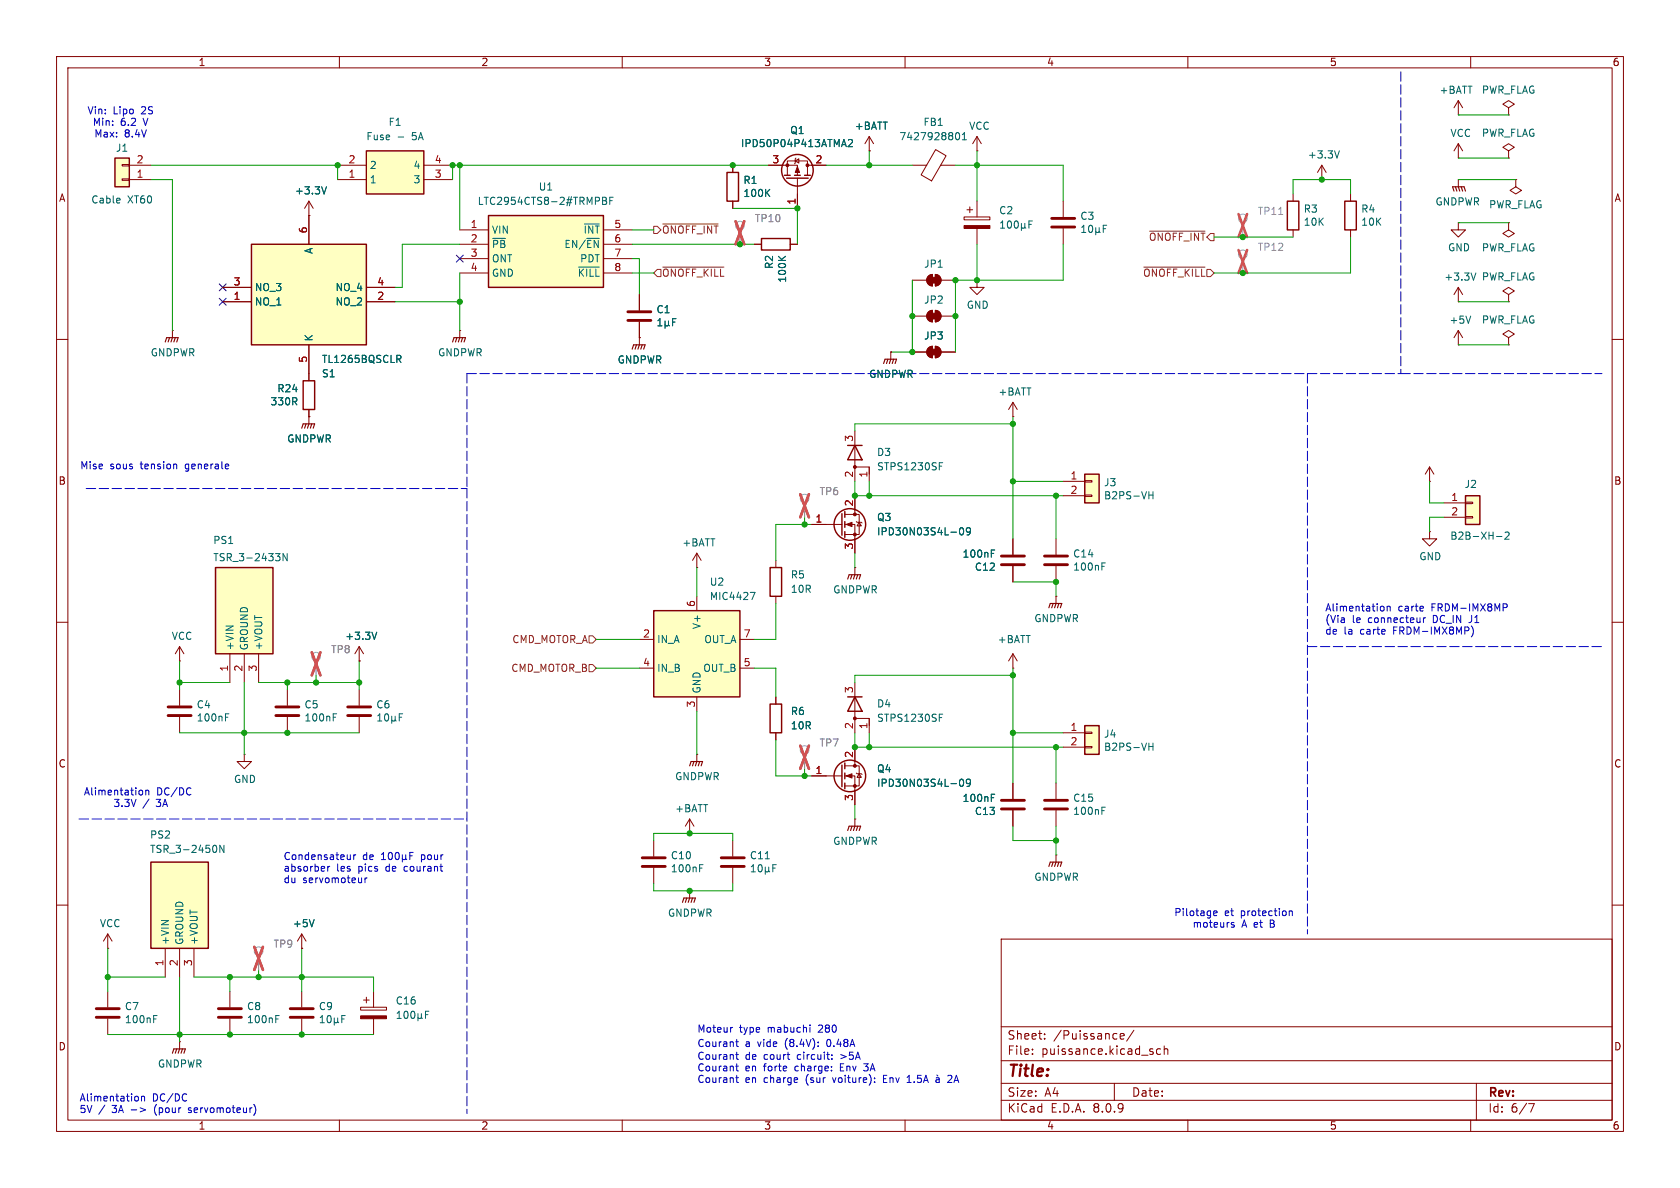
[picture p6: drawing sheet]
<svg xmlns="http://www.w3.org/2000/svg" width="297mm" height="210mm" viewBox="0 0 297 210" stroke-linecap="round" stroke-linejoin="round" font-family="sans-serif">
<g fill="none" stroke="#840000" stroke-width=".18">
<path d="M10 10h277v190h-277zM12 12h273v186h-273zM60 10v2M110 10v2M160 10v2M210 10v2M260 10v2M10 60h2M285 60h2M10 110h2M151.1 100.3h.1M151.1 100.3v1.3"/>
<path d="M285 110h2M123.2 133.4h.1M123.2 133.4v1.2M10 160h2M177 166h108v32h-108zM285 160h2M60 198v2M110 198v2M160 198v2M177 194.5h108M177 191.5h108M177 187.5h108"/>
<path d="M177 181.5h108M182.5 186.3v.1M182.5 185.5v.1M184.7 183.6v.1M184.7 182.8v.1M197 191.5v3M198 183.2l.7-.1v-.3l-.5-.1-.2 .2 .1 .7h.6M200.5 182.1l-1.3 2M205.2 185.5l-.5-.1-.2 .3v.4l.1 .2h.6M205.8 185.5l.2-.1 .4 .1 .1 .9M205.8 184.9v1.5M210 198v2"/>
<path d="M260 198v2M261 191.5v6.5M270.2 195.1h1l-.6 1.5"/>
</g>
<path d="M149.9 102.4l.2-.8h2l-.2 .8M150.6 101.6l-.2 .8M151.1 101.6l-.2 .8M151.6 101.6l-.2 .8M121.9 135.4l.3-.8h2l-.2 .8M122.7 134.6l-.3 .8M123.2 134.6l-.3 .8M123.7 134.6l-.3 .8" fill="none" stroke="#840000" stroke-width=".2"/>
<path d="M115.6 108h15.2v15.2h-15.2z" fill="#ffffc2"/>
<g fill="none" stroke="#840000" stroke-width=".25">
<path d="M128.5 30.5h2.1v5.1h-2.1zM138.7 31h1M139.1 31.5h3.8M140.5 31h1M142.2 31h1.1M134.6 42.2h5.1v2h-5.1zM149.9 78.7h2.5M151.1 78.7l1.3 2.6h-2.5zM115.6 108h15.2v15.2h-15.2zM136.1 124.5h2.1v5h-2.1z"/>
<circle cx="141" cy="30.1" r="2.79"/>
</g>
<g fill="none" stroke="#840000" stroke-width=".18">
<path d="M129.5 29.2v1.3M129.5 35.6v1.2M135.9 29.2h5.1v1.8M139.2 31v-2.6h3.5v2.6M140.6 28.4l.6-.3v.7zM140.7 27.9l-.1 .2v.7l-.1 .2M141 31.5v5.3M142.7 29.2h3.3M153.7 26.7h.1M153.7 24.1v2.6M153.7 24.1l-.8 1.3M153.7 24.1l.7 1.3"/>
<path d="M133.3 43.2h1.3M139.7 43.2h1.3M161.3 55.9h2.5M161.3 49.5h2.5M164.1 55.2l.7-.3v2a1.02 1.02 0 0 1-.9-.6 1.02 1.02 0 0 1 .2-1.1zM164.1 48.8l.7-.3v2a1.02 1.02 0 0 1-.9-.6 1.02 1.02 0 0 1 .2-1.1zM165.4 54.9a1.02 1.02 0 0 1 1 1 1.02 1.02 0 0 1-1 1zM165.4 48.5a1.02 1.02 0 0 1 1 1 1.02 1.02 0 0 1-1 1zM166.4 55.9h2.5M166.4 49.5h2.5M151.1 76.2v6.4h2.6v1.2M157.5 62.2h.1"/>
<path d="M157.5 62.2v1.3M161.3 62.2h2.5M164.1 61.5l.7-.3v2a1.02 1.02 0 0 1-.9-.6 1.02 1.02 0 0 1 .2-1.1zM165.4 61.2a1.02 1.02 0 0 1 1 1 1.02 1.02 0 0 1-1 1zM166.4 62.2h2.5M123.2 97.8v2.5M123.2 97.8l-.8 1.3M123.2 97.8l.8 1.3M151.1 82.6v2.5M153.7 82.6v2.5M113 113h2.6M113 118.1h2.6"/>
<path d="M123.2 100.3h.1M123.2 105.4v2.6M130.8 113h2.5M130.8 118.1h2.5M123.2 123.2v2.5M137.2 123.2v1.3M137.2 129.5v1.3M121.9 147.3h.1M121.9 144.8l-.7 1.3M121.9 144.8v2.5M121.9 144.8l.8 1.3M129.5 148.6v2.8"/>
<path d="M129.5 153.4v2.8"/>
</g>
<g fill="none" stroke="#006464" stroke-width=".18">
<path d="M135.5 34l.6 .7M136.1 33.5l-.7 .7M149.2 24.7l.4 1.2M150 24.8l.5-.1 .2 .3-.8 .9h.8M137.6 45.3l.7 .7M138.9 45.3l-.7 .6M166.1 82.4h.4M166.1 81.8h.6M132.6 104.7h.9l-.6 1.3M132.8 154.1h.7M132.8 153.2l.4-.3v1.2M134.2 152.9h.1a.68 .68 0 0 1 .5 .6 .68 .68 0 0 1-.5 .6 .84 .84 0 0 1-.1-1.2z"/>
<path d="M135.3 153.9l.2 .2h.2l.2-.2M135.3 153.3v1.2M135.3 151.8h.7M135.9 153.9l.2 .2M135.9 153.3v.6M136.6 153.5h.4M137.2 152.9h-.6v1.2"/>
</g>
<path d="M127.5 153.2h4.1M127.5 151.6h4.1" fill="none" stroke="#840000" stroke-width=".51"/>
<path d="M156.2 64.3l.3-.8h2l-.3 .8M157 63.5l-.3 .8M157.5 63.5l-.3 .8M158 63.5l-.3 .8" fill="none" stroke="#840000" stroke-width=".2"/>
<g fill="#840000" stroke="#840000" stroke-width=".18">
<path d="M164.6 61.7h1v1h-1z"/>
<path d="M164.1 61.5l.7-.3v2a1.02 1.02 0 0 1-.9-.6 1.02 1.02 0 0 1 .2-1.1z"/>
<path d="M165.4 61.2a1.02 1.02 0 0 1 1 1 1.02 1.02 0 0 1-1 1z"/>
<path d="M164.6 55.4h1v1h-1z"/>
<path d="M164.1 55.2l.7-.3v2a1.02 1.02 0 0 1-.9-.6 1.02 1.02 0 0 1 .2-1.1z"/>
<path d="M165.4 54.9a1.02 1.02 0 0 1 1 1 1.02 1.02 0 0 1-1 1z"/>
<path d="M164.6 49h1v1h-1z"/>
<path d="M164.1 48.8l.7-.3v2a1.02 1.02 0 0 1-.9-.6 1.02 1.02 0 0 1 .2-1.1z"/>
<path d="M165.4 48.5a1.02 1.02 0 0 1 1 1 1.02 1.02 0 0 1-1 1z"/>
<path d="M141 29.5l.4 1h-.8z"/>
<circle cx="151.1" cy="82.5" r=".25"/>
<circle cx="139.2" cy="29.2" r=".25"/>
<circle cx="142.7" cy="29.2" r=".25"/>
</g>
<g fill="none" stroke="#a1a1a1" stroke-width=".18">
<path d="M130.8 40.6v2.6M142.2 88.9v2.5"/>
<circle cx="130.8" cy="39.9" r=".76"/>
<circle cx="142.2" cy="88.1" r=".76"/>
</g>
<path d="M130 39.1l1.6 4.1M131.6 39.1l-1.6 4.1M141.5 87.4l1.5 4M143 87.4l-1.5 4" fill="none" stroke="#e65255" stroke-width=".46"/>
<path d="M86.4 38.1h20.3v12.7h-20.3z" fill="#ffffc2"/>
<g fill="none" stroke="#840000" stroke-width=".25">
<path d="M86.4 38.1h20.3v12.7h-20.3zM148.8 90.8v3.8M149.4 90.4v1M149.4 92.2v1M149.4 94v1M148.8 135.3v3.8M149.4 134.9v1M149.4 136.7v1M149.4 138.4v1"/>
<circle cx="150.2" cy="92.7" r="2.79"/>
<circle cx="150.2" cy="137.2" r="2.79"/>
</g>
<g fill="none" stroke="#840000" stroke-width=".18">
<path d="M161.3 29.2h2.5M165.4 26.4l1.9 1.1-2.6 4.5-1.9-1.1zM166.3 29.2h2.6M170.4 38.4h4.6v.5h-4.6zM170.9 37.1h1.1M171.4 36.6v1M172.7 26.7h.1M172.7 24.1v2.6M172.7 35.6v2.8M172.7 24.1l-.7 1.3M172.7 24.1l.8 1.3M188 35.6v2.8"/>
<path d="M81.3 40.6h5.1M81.3 43.2h5.1M81.3 45.7h5.1M81.3 48.3h5.1M106.7 40.6h5.1M106.7 43.2h5.1M106.7 45.7h5.1M106.7 48.3h5.1M113 59.7h.1M113 52.1v2.8M113 56.9v4.1M172.7 49.5v1.3h1.3l-1.3 1.3-1.3-1.3h1.3"/>
<path d="M172.7 49.5h.1M172.7 40.4v2.8M188 40.4v2.8M179.1 73.7h.1M179.1 71.1v2.6M179.1 71.1l-.8 1.3M179.1 71.1l.7 1.3M143.5 92.7h5.3M149.4 92.7h1.7v5.1M149.4 90.9h2.5v3.6h-2.5M151.1 87.6v3.3M151.4 92.2l.1 .1h.8l.1 .2"/>
<path d="M151.9 92.3l.4 .7h-.8zM179.1 95.3v2.7M179.1 118.1h.1M179.1 100.1v2.8M179.1 115.6v2.5M179.1 115.6l-.8 1.2M179.1 115.6l.7 1.2M143.5 137.2h5.3M149.4 137.2h1.7v5M149.4 135.4h2.5v3.5h-2.5M151.1 132.1v3.3M151.4 136.7l.1 .1h.8l.1 .1"/>
<path d="M151.9 136.8l.4 .6h-.8zM179.1 138.4v2.8M179.1 143.3v2.8"/>
</g>
<g fill="none" stroke="#006464" stroke-width=".18">
<path d="M103.3 39.6h2.6M106.5 34.9l.6 .1 .1 .2-.2 .3M106.5 35.5h.5M107 35.5l.3 .2-.1 .3-.7 .1M107.8 35.5h.4M108.4 34.9h-.6v1.2M169 23.7l.2-.3a.68 .68 0 0 1 .5 .7 .68 .68 0 0 1-.5 .6l-.2-.2M170.1 24.7h.8M170.1 23.8l.4-.4v1.3M176.9 39.4l.3-.3v1.2M178.2 39.2l.2-.1a.68 .68 0 0 1 .4 .6 .68 .68 0 0 1-.4 .6l-.2-.1-.1-.4zM179.4 39.2l.2-.1a.68 .68 0 0 1 .4 .6 .68 .68 0 0 1-.4 .6l-.2-.1-.1-.4z"/>
<path d="M180.6 39.5v1.3M181.2 39.5v.6M181.9 39.7h.4M182.5 39.1h-.6v1.2M192.6 39.9l.1-.1a.68 .68 0 0 1 .5 .7 .68 .68 0 0 1-.5 .6l-.1-.1-.2-.4zM195.6 39.8h-.6v1.3M87.1 42.1h2.3M102.3 47.2h3.6M116.3 57.6h.7M116.3 56.7l.4-.4v1.3M117.6 57.4l.2 .2h.2l.2-.2M117.6 56.8v1.2"/>
<path d="M118.2 57.4l.2 .2M118.2 56.8v.6M118.9 56.9h.4M119.5 56.3h-.6v1.3M176.9 40.3h.7M180.6 40.1l.2 .2h.2l.2-.2M181.2 40.1l.2 .2M191.2 41.1h.8M191.2 40.2l.4-.4v1.3M193.7 40.9l.2 .2h.2l.2-.2M193.7 40.2v1.3M194.3 40.9l.2 .2"/>
<path d="M194.3 40.2v.7M195 40.4h.5M169.7 93.4l.2-.1a.68 .68 0 0 1 .5 .6 .68 .68 0 0 1-.5 .7l-.2-.2-.1-.3zM171.6 93.8l-.3 .3h-.2l-.3-.3 .2-.5h.3l.2 .1a.84 .84 0 0 1-.3 1.2h-.2M175.3 97.8h.4M175.3 97.2h.6M169.7 137.9l.2-.2a.68 .68 0 0 1 .5 .7 .68 .68 0 0 1-.5 .6l-.2-.1-.1-.4zM171.6 138.3l-.3 .2h-.2l-.3-.2 .2-.5 .3-.1 .2 .2a.84 .84 0 0 1-.3 1.1h-.2M175.3 141h.4M175.3 140.4h.6"/>
</g>
<path d="M111.8 61.7l.2-.7h2l-.2 .7M112.5 61l-.2 .7M113 61l-.2 .7M113.5 61l-.2 .7" fill="none" stroke="#840000" stroke-width=".2"/>
<path d="M185.9 38.6h4.1M111 56.6h4.1M111 55.1h4.1M185.9 40.1h4.1M177 98.3h4.1M177 99.8h4.1M177 141.5h4.1M177 143h4.1" fill="none" stroke="#840000" stroke-width=".51"/>
<g fill="#840000" stroke="#840000" stroke-width=".18">
<path d="M149.6 137.2l1-.4v.7z"/>
<path d="M149.6 92.7l1-.4v.8z"/>
<path d="M170.4 39.9h4.6v.5h-4.6z"/>
<circle cx="151.1" cy="138.9" r=".25"/>
<circle cx="151.1" cy="135.4" r=".25"/>
<circle cx="151.1" cy="94.5" r=".25"/>
<circle cx="151.1" cy="90.9" r=".25"/>
</g>
<path d="M44.4 43.2h20.4v17.8h-20.4z" fill="#ffffc2"/>
<path d="M44.4 43.2h20.4v17.8h-20.4z" fill="none" stroke="#840000" stroke-width=".25"/>
<g fill="none" stroke="#840000" stroke-width=".18">
<path d="M54.6 38.1v5.1M39.4 53.3h5M39.4 50.8h5M64.8 53.3h5M64.8 50.8h5M54.6 61v5M63.5 116.8h.1M63.5 114.3v2.5M63.5 114.3l-.8 1.3M63.5 114.3l.8 1.3M31.7 121.9v2.8M31.7 126.7v2.8"/>
<path d="M43.2 133.4v1.2h1.2l-1.2 1.3-1.3-1.3h1.3M43.2 133.4h.1M50.8 121.9v2.8M50.8 126.7v2.8M63.5 121.9v2.8M63.5 126.7v2.8"/>
</g>
<g fill="none" stroke="#006464" stroke-width=".18">
<path d="M70.2 62.8h.4l.3 .3-.1 .3-.6 .1M70.5 63.5l.4 .6M66.6 111.8l-.4 1.2M39.9 126.2h.6M39.9 126.8h.4M58.9 126.2h.6M58.9 126.8h.4M66.8 127.5h.7M66.8 126.5l.3-.3v1.3M68.2 126.2h.1a.68 .68 0 0 1 .4 .6 .68 .68 0 0 1-.4 .7 .84 .84 0 0 1-.1-1.3zM69.3 127.3l.1 .2h.3l.2-.2M69.3 126.6v1.3"/>
<path d="M69.9 127.3l.1 .2M69.9 126.6v.7M70.6 126.8h.4M71.2 126.2h-.6v1.3"/>
</g>
<path d="M29.7 126.5h4.1M29.7 125h4.1M48.8 126.5h4M48.8 125h4M61.5 126.5h4M61.5 125h4" fill="none" stroke="#840000" stroke-width=".51"/>
<g fill="none" stroke="#a1a1a1" stroke-width=".18">
<path d="M55.9 116.8v2.6"/>
<circle cx="55.9" cy="116.1" r=".76"/>
</g>
<path d="M55.1 115.3l1.5 4.1M56.6 115.3l-1.5 4.1" fill="none" stroke="#e65255" stroke-width=".46"/>
<path d="M38.1 100.3h10.2v15.3h-10.2z" fill="#ffffc2"/>
<path d="M53.6 67.3h2v5.1h-2zM38.1 100.3h10.2v15.3h-10.2z" fill="none" stroke="#840000" stroke-width=".25"/>
<path d="M81.3 58.4h.1M81.3 58.4v1.3M54.6 73.7h.1M54.6 66v1.3M54.6 72.4v2.5M31.7 116.8h.1M31.7 114.3l-.7 1.3M31.7 114.3v2.5M31.7 114.3l.8 1.3M40.6 115.6v5.1M43.2 115.6v5.1M45.7 115.6v5.1" fill="none" stroke="#840000" stroke-width=".18"/>
<path d="M48.7 97.9h.8l-.4 .4M49.4 98.4l.1 .2-.1 .5M50.8 97.9v1.2l-.8-1.2v1.2" fill="none" stroke="#006464" stroke-width=".18"/>
<path d="M80.8 59.7l-.3 .8M81.3 59.7l-.3 .8M81.8 59.7l-.3 .8M53.3 75.7l.3-.8h2l-.2 .8M54.1 74.9l-.3 .8M54.6 74.9l-.2 .8M55.1 74.9l-.2 .8M80 60.5l.3-.8h2l-.3 .8" fill="none" stroke="#840000" stroke-width=".2"/>
<path d="M20.3 27.9h2.6v5.1h-2.6z" fill="#ffffc2"/>
<path d="M21.6 29.1h1.3v.2h-1.3zM21.6 31.6h1.3v.3h-1.3zM22.9 31.8h3.8M22.9 29.2h3.8M30.5 58.4h.1M30.5 58.4v1.3" fill="none" stroke="#840000" stroke-width=".18"/>
<path d="M20.3 27.9h2.6v5.1h-2.6z" fill="none" stroke="#840000" stroke-width=".25"/>
<path d="M21.2 35.1v.2l-.6 .2" fill="none" stroke="#006464" stroke-width=".18"/>
<path d="M30 59.7l-.3 .8M30.5 59.7l-.3 .8M31 59.7l-.3 .8M29.2 60.5l.3-.8h2l-.3 .8" fill="none" stroke="#840000" stroke-width=".2"/>
<path d="M64.8 26.7h10.1v7.6h-10.1z" fill="#ffffc2"/>
<path d="M64.8 26.7h10.1v7.6h-10.1zM136.1 100.3h2.1v5.1h-2.1z" fill="none" stroke="#840000" stroke-width=".25"/>
<g fill="none" stroke="#840000" stroke-width=".18">
<path d="M54.6 38.1h.1M54.6 35.6l-.8 1.2M54.6 35.6v2.5M54.6 35.6l.8 1.2M59.7 31.8h5.1M59.7 29.2h5.1M74.9 31.8h5.1M74.9 29.2h5.1M137.2 99.1v1.2M137.2 105.4v1.3M19 167.6h.1M19 165.1v2.5"/>
<path d="M19 175.3v2.8M19 165.1l-.7 1.3M19 165.1l.8 1.3M19 180.1v2.8M31.7 184.2h.1M31.7 184.2v1.2"/>
</g>
<path d="M57.7 33l-.4 1.3M70.4 24.2h1M27.2 179.5h.6M27.2 180.1h.4" fill="none" stroke="#006464" stroke-width=".18"/>
<path d="M17 179.8h4.1M17 178.3h4.1" fill="none" stroke="#840000" stroke-width=".51"/>
<path d="M30.5 186.2l.2-.8h2.1l-.3 .8M31.2 185.4l-.2 .8M31.7 185.4l-.2 .8M32.3 185.4l-.3 .8" fill="none" stroke="#840000" stroke-width=".2"/>
<path d="M26.7 152.4h10.1v15.2h-10.1z" fill="#ffffc2"/>
<path d="M227.6 35.6h2v5h-2zM149.9 123.2h2.5M151.1 123.2l1.3 2.5h-2.5zM26.7 152.4h10.1v15.2h-10.1z" fill="none" stroke="#840000" stroke-width=".25"/>
<g fill="none" stroke="#840000" stroke-width=".18">
<path d="M266.7 19.1l-1-.7 1-.6 1 .6-1 .7v1.2M228.6 34.3v1.3M257.8 31.8h.1M257.8 31.8v1.2M266.7 26.7l1-.7-1-.6-1 .6 1 .7v1.2M266.7 27.9h.1M266.7 20.3h.1M266.7 39.4v1.2l-1 .7 1 .6 1-.6-1-.7M266.7 39.4h.1M268 31.8v1.2l1 .7-1 .6-1-.6 1-.7M268 31.8h.1M228.6 40.6v1.3"/>
<path d="M252.7 94v1.3h1.3l-1.3 1.2-1.2-1.2h1.2M252.7 94h.1M151.1 120.7v6.3h2.6v1.3M151.1 127v2.5M153.7 127v2.5M186.7 138.4v2.8M115.6 148.6v2.8M115.6 153.4v2.8M121.9 157.5h.1M121.9 157.5v1.3M151.1 144.8h.1M151.1 144.8v1.3"/>
<path d="M186.7 151.1h.1M186.7 143.3v2.8M186.7 151.1v1.3M29.2 167.6v5.1M31.7 167.6v5.1M34.3 167.6v5.1M40.6 175.3v2.8M53.3 167.6h.1M53.3 165.1l-.7 1.3M53.3 165.1v2.5M53.3 175.3v2.8M53.3 165.1l.8 1.3"/>
<path d="M63.8 178.1h4.5v.5h-4.5zM64.3 176.8h1M64.8 176.3v1M66 175.3v2.8M40.6 180.1v2.8M53.3 180.1v2.8M66 180.1v2.8"/>
</g>
<g fill="none" stroke="#006464" stroke-width=".18">
<path d="M166.1 126.9h.4M166.1 126.2h.6M38.2 149.5l.1 .4-.1 .7M39.6 149.4v1.3l-.7-1.3v1.3M123.7 153.5h.4M123.7 152.9h.6M194.8 143.3h.4M194.8 142.7h.6M48.8 179.5h.6M55.5 162.6l-.4 1.2M56.6 179.9l.4-.4v1.3M57.9 179.6l.2-.1a.68 .68 0 0 1 .5 .7 .68 .68 0 0 1-.5 .6l-.2-.1-.1-.4z"/>
<path d="M59.1 179.9v1.3M59.7 179.9v.7M61 179.5h-.6v1.3M70.2 179.1l.4-.3v1.2M71.6 178.8h.1a.68 .68 0 0 1 .5 .6 .68 .68 0 0 1-.5 .6 .84 .84 0 0 1-.1-1.2zM72.8 178.8h.1a.68 .68 0 0 1 .5 .6 .68 .68 0 0 1-.5 .6 .84 .84 0 0 1-.1-1.2zM73.9 179.8l.2 .2h.2l.2-.2M73.9 179.2v1.3M74.5 179.8l.2 .2M74.5 179.2v.6M75.2 179.4h.4M75.8 178.8h-.6v1.2"/>
<path d="M48.8 180.1h.4M56.6 180.8h.7M59.1 180.6l.2 .2h.2l.2-.2M59.7 180.6l.2 .2M60.4 180.1h.4M70.2 180h.7"/>
</g>
<path d="M113.5 153.2h4.1M113.5 151.6h4.1M184.7 143h4M184.7 141.5h4M38.6 179.8h4.1M38.6 178.3h4.1M51.3 179.8h4.1M51.3 178.3h4.1" fill="none" stroke="#840000" stroke-width=".51"/>
<g fill="#840000" stroke="#840000" stroke-width=".18">
<path d="M63.8 179.6h4.5v.5h-4.5z"/>
<circle cx="151.1" cy="127" r=".25"/>
</g>
<g fill="none" stroke="#a1a1a1" stroke-width=".18">
<path d="M219.7 39.4v2.5M219.7 45.7v2.6M142.2 133.4v2.5M45.7 168.9v2.6"/>
<circle cx="219.7" cy="38.6" r=".76"/>
<circle cx="219.7" cy="45" r=".76"/>
<circle cx="142.2" cy="132.6" r=".76"/>
<circle cx="45.7" cy="168.1" r=".76"/>
</g>
<path d="M218.9 37.8l1.6 4.1M220.5 37.8l-1.6 4.1M218.9 44.2l1.6 4.1M220.5 44.2l-1.6 4.1M141.5 131.8l1.5 4.1M143 131.8l-1.5 4.1M45 167.4l1.5 4.1M46.5 167.4l-1.5 4.1" fill="none" stroke="#e65255" stroke-width=".46"/>
<g fill="none" stroke="#840000" stroke-width=".2">
<path d="M257 33.8l-.2-.8h2l.3 .8M257.3 33l.3 .8M257.8 33l.3 .8M258.3 33l.3 .8M120.6 159.5l.3-.7h2l-.2 .7M121.4 158.8l-.2 .7M121.9 158.8l-.2 .7M122.4 158.8l-.2 .7M149.9 146.8l.2-.7h2l-.2 .7M150.6 146.1l-.2 .7M151.1 146.1l-.2 .7M151.6 146.1l-.2 .7"/>
<path d="M185.4 153.2l.3-.8h2l-.2 .8M186.2 152.4l-.3 .8M186.7 152.4l-.3 .8M187.2 152.4l-.3 .8"/>
</g>
<path d="M226.1 37.9h.7" fill="none" stroke="#989898" stroke-width=".18"/>
<path d="M191.8 83.8h2.5v5.1h-2.5z" fill="#ffffc2"/>
<path d="M233.7 31.8h.1M233.7 29.2l-.8 1.3M233.7 29.2v2.6M233.7 29.2l.7 1.3M257.8 39.4v1.2h1.3l-1.3 1.3-1.3-1.3h1.3M257.8 39.4h.1M188 85.1h3.8M188 87.6h3.8M191.8 87.5h1.2v.3h-1.2zM191.8 85h1.2v.2h-1.2z" fill="none" stroke="#840000" stroke-width=".18"/>
<path d="M191.8 83.8h2.5v5.1h-2.5z" fill="none" stroke="#840000" stroke-width=".25"/>
<path d="M236.8 26.7l-.4 1.2M203.1 87.5h.7M203.8 86.9v1.3" fill="none" stroke="#006464" stroke-width=".18"/>
<path d="M259.1 87.6h2.5v5.1h-2.5z" fill="#ffffc2"/>
<g fill="none" stroke="#840000" stroke-width=".18">
<path d="M257.8 17.8l.8 1.3M257.8 17.8v2.5M257.8 17.8l-.8 1.3M257.8 20.3h.1M257.8 27.9h.1M257.8 25.4v2.5M257.8 25.4l-.8 1.3M257.8 25.4l.8 1.3M257.8 58.4v2.6M257.8 58.4l-.8 1.3M257.8 58.4l.8 1.3M257.8 61h.1"/>
<path d="M186.7 95.3v2.7M252.7 85.1h.1M252.7 82.6l-.7 1.2M252.7 82.6v2.5M252.7 82.6l.8 1.2M255.3 88.9h3.8M255.3 91.4h3.8M259.1 91.3h1.2v.3h-1.2zM259.1 88.8h1.2v.2h-1.2zM186.7 105.4h.1M186.7 100.1v2.8M186.7 105.4v1.3"/>
</g>
<path d="M259.1 87.6h2.5v5.1h-2.5z" fill="none" stroke="#840000" stroke-width=".25"/>
<path d="M260 55.9l-.4 1.2M194.8 99.5h.6M264.6 94.8h.9M266.1 94.2l.5-.1 .2 .3-.8 .9h.8M194.8 100.1h.4" fill="none" stroke="#006464" stroke-width=".18"/>
<path d="M185.4 107.4l.3-.7h2l-.2 .7M186.2 106.7l-.3 .7M186.7 106.7l-.3 .7M187.2 106.7l-.3 .7" fill="none" stroke="#840000" stroke-width=".2"/>
<path d="M184.7 99.8h4M184.7 98.3h4" fill="none" stroke="#840000" stroke-width=".51"/>
<path d="M191.8 128.3h2.5v5.1h-2.5z" fill="#ffffc2"/>
<g fill="none" stroke="#840000" stroke-width=".18">
<path d="M54.6 38.1h.1M54.6 38.1v5.1M129.5 29.2v1.3M129.5 35.6v1.2M135.9 29.2h2.5M141 34.3v2.5M143.5 29.2h2.5M153.7 26.7h.1M238.8 34.3v1.3M39.4 53.3h5M39.4 50.8h5M64.8 53.3h5"/>
<path d="M64.8 50.8h5M113 59.7h.1M113 52.1v2.8M113 56.9v2.8M133.3 43.2h1.3M139.7 43.2h1.3M238.8 40.6v1.3M257.8 53.3h.1M257.8 50.8l-.8 1.3M257.8 50.8v2.5M257.8 50.8l.8 1.3M266.7 52.1l1-.7-1-.6-1 .6 1 .7v1.2"/>
<path d="M266.7 53.3h.1M266.7 59.7l1-.6-1-.7-1 .7 1 .6v1.3M54.6 73.7h.1M54.6 61v6.3M54.6 72.4v1.3M157.5 62.2h.1M161.3 62.2h2.5M166.4 62.2h2.5M266.7 61h.1M143.5 92.7h2.5M151.1 87.6v2.6M151.1 95.3v2.5"/>
<path d="M179.1 95.3v2.7M63.5 116.8h.1M179.1 100.1v2.8M137.2 123.2v1.3M137.2 129.5v1.3M143.5 137.2h2.5M151.1 132.1v2.5M151.1 139.7v2.5M179.1 138.4v2.8M188 129.5h3.8M188 132.1h3.8M191.8 132h1.2v.2h-1.2z"/>
<path d="M191.8 129.4h1.2v.3h-1.2zM179.1 143.3v2.8M53.3 167.6h.1"/>
</g>
<path d="M237.7 35.6h2.1v5h-2.1zM191.8 128.3h2.5v5.1h-2.5z" fill="none" stroke="#840000" stroke-width=".25"/>
<g fill="none" stroke="#006464" stroke-width=".18">
<path d="M57.7 33l-.4 1.3M135.5 34l.6 .7M136.1 33.5l-.7 .7M149.2 24.7l.4 1.2M150 24.8l.5-.1 .2 .3-.8 .9h.8M116.3 57.6h.7M116.3 56.7l.4-.4v1.3M117.6 57.4l.2 .2h.2l.2-.2M117.6 56.8v1.2M118.2 57.4l.2 .2M118.2 56.8v.6M118.9 56.9h.4"/>
<path d="M119.5 56.3h-.6v1.3M137.6 45.3l.7 .7M138.9 45.3l-.7 .6M260.9 48.3l-.4 1.2M70.2 62.8h.4l.3 .3-.1 .3-.6 .1M70.5 63.5l.4 .6M169.7 93.4l.2-.1a.68 .68 0 0 1 .5 .6 .68 .68 0 0 1-.5 .7l-.2-.2-.1-.3zM171.6 93.8l-.3 .3h-.2l-.3-.3 .2-.5h.3l.2 .1a.84 .84 0 0 1-.3 1.2h-.2M175.3 97.8h.4M175.3 97.2h.6M66.6 111.8l-.4 1.2M169.7 137.9l.2-.2a.68 .68 0 0 1 .5 .7 .68 .68 0 0 1-.5 .6l-.2-.1-.1-.4z"/>
<path d="M171.6 138.3l-.3 .2h-.2l-.3-.2 .2-.5 .3-.1 .2 .2a.84 .84 0 0 1-.3 1.1h-.2M203.1 132h.7M203.8 131.4v1.2M175.3 141h.4M175.3 140.4h.6M55.5 162.6l-.4 1.2"/>
</g>
<path d="M117.2 39.6h9.8M115.6 40h.6l.6 .6-.6 .7h-.6zM116.2 47.6h.6v1.3h-.6l-.6-.6zM117.2 47.2h10.8M202.2 47.2h10.8M203.2 40.9h9.8M104.1 112.4h.7l.6 .6-.6 .7h-.7zM104.1 117.5h.7l.6 .6-.6 .6h-.7z" fill="none" stroke="#725600" stroke-width=".18"/>
<g fill="none" stroke="#0000c2" stroke-width=".18">
<path d="M31.1 82l.1 .2v.7M244.3 107.2h.3l.1 .2-.1 .5-.3 .1M245.2 107.3l.2-.1h.3l.1 .8M245.2 107.2v.8M251.6 107.2v.3l-.6 .1M251.6 109.2v.9M252 109.2l-.4 .3M260.3 110.9a1.47 1.47 0 0 1-.2 1.7M265.7 106.7h.5l.3 .3-.2 .3-.6 .1M24.8 139.7h.3l.1 .2v.5l-.4 .1M25.8 139.8l.2-.1h.3v.8M25.8 139.7v.8"/>
<path d="M57.9 153.2v.8M58.3 153.2l-.4 .2M61.9 151.1v.9M61.9 151.8l-.2 .2M62.5 151.1v.9M62.9 151.1l-.4 .3M64.5 155.2v.8M64.7 155.3l-.2 .1M67.4 152h.8M67.4 151l.4-.3v1.3M68.8 150.7h.1a.68 .68 0 0 1 .5 .6 .68 .68 0 0 1-.5 .7 .84 .84 0 0 1-.1-1.3zM70 150.7h.2a.68 .68 0 0 1 .4 .6 .68 .68 0 0 1-.4 .7 .84 .84 0 0 1-.2-1.3z"/>
<path d="M71.1 151.8l.2 .2h.2l.2-.2M71.1 151.1v1.3M71.7 151.8l.2 .2M71.7 151.1v.7M72.5 151.3h.4M73.1 150.7h-.6v1.3M214.6 161.4l.6-.1-.1-.2-.4-.1-.1 .2v.6h.5M217.7 163.3l.5 .4-.2 .2h-.3M218.2 163.1h-.3l-.2 .1M227.9 161.1l.2-.1 .3 .1 .1 .8M227.9 161v.9M23.2 196.2h1"/>
<path d="M24 193.8h.4l.1 .2-.1 .5-.4 .1M24.8 195.8l.9 .4-.9 .4M25 193.9l.2-.1h.3l.1 .8M25 193.8v.8M33.3 196.6l.1 .1M33.5 195.8l-.2 .2 .2 .3M44.9 195.2a1.46 1.46 0 0 1 0 2M129.5 181.6l-.2 .1M130.1 184.2h.4M130.1 186.4h.4M130.1 188.5h.4M130.1 190.5h.4"/>
<path d="M130.2 183.7v1.1l.3 .2M130.2 186v1.1l.3 .2M130.2 188v1.1l.3 .2M130.2 190.1v1.1l.3 .2M143.2 181.2v.1M143.2 181.6v.9M147.1 187.1v.2M147.1 186.5v.1M152.7 188h.8M152.7 189.2l.2 .1M154.6 191.2v.2M154.6 190.6v.1"/>
<path d="M156.2 190.7h.4M156.8 190.1h-.6v1.3h.6M160.4 191.4h.7M160.4 190.4l.3-.3v1.3M165.4 191.2l.2 .2 .4-.1M165.5 190.6h.5v.8M165.6 190l.2 .2M166 190.8l-.4 .1-.2 .2M167.6 190.2l.4-.1 .3 .2M168.3 190.4l-.8 1h.8"/>
</g>
<path d="M247.6 12.7v53.3M82.5 66v20.4M82.5 66h165.1M231.1 66v99.1M247.6 66h35.6M15.2 86.4h67.3M82.5 86.4v110.5M231.1 114.3h52.1M14 144.8h68.5" fill="none" stroke="#0000c2" stroke-width=".18" stroke-dasharray="1.7 .6"/>
<g fill="none" stroke="#009600" stroke-width=".18">
<path d="M26.7 29.2h33v2.6M26.7 31.8h3.8v26.6M81.3 29.2v11.4M129.5 36.8h11.5v6.4M135.9 29.2h-55.9v2.6M146 29.2h15.3M153.7 26.7v2.5M168.9 29.2h19.1v6.4M172.7 26.7v8.9M228.6 34.3v-2.5h10.2v2.5M257.8 20.3h8.9M257.8 27.9h8.9"/>
<path d="M257.8 39.4h8.9M257.8 31.8h10.2M69.8 53.3h11.5M81.3 43.2h-10.2v7.6h-1.3M81.3 48.3v10.1M111.8 48.3h3.8M111.8 43.2h21.5M111.8 45.7h1.2v6.4M111.8 40.6h3.8M161.3 49.5v12.7h-3.8M172.7 43.2v6.3M188 43.2v6.3h-19.1v12.7"/>
<path d="M214.6 41.9h14M238.8 41.9v6.4h-24.2M257.8 53.3h8.9M179.1 74.9h-28v1.3M179.1 73.7v21.6M257.8 61h8.9M142.2 91.4v1.3M143.5 92.7h-6.3v6.4M151.1 85.1v2.5h36.9M151.1 97.8v2.5M153.7 85.1v2.5M179.1 85.1h8.9"/>
<path d="M186.7 87.6v7.7M252.7 85.1v3.8h2.6M255.3 91.4h-2.6v2.6M31.7 116.8v5.1M55.9 119.4v1.3M63.5 116.8v5.1M105.4 113h7.6M105.4 118.1h7.6M123.2 100.3v5.1M133.3 118.1h3.9v5.1M137.2 106.7v6.3h-3.9M179.1 119.4h-28v1.3"/>
<path d="M179.1 118.1v20.3M179.1 102.9h7.6v2.5M31.7 129.5h31.8M31.7 120.7h8.9M43.2 120.7v12.7M45.7 120.7h17.8M50.8 120.7v1.2M123.2 125.7v7.7M137.2 130.8v6.4h6.3M142.2 135.9v1.3M151.1 129.5v2.6h36.9M153.7 129.5v2.6"/>
<path d="M179.1 129.5h8.9M186.7 132.1v6.3M115.6 148.6v-1.3h13.9v1.3M115.6 156.2v1.3h13.9v-1.3M151.1 142.2v2.6M179.1 146.1v2.5h7.6M186.7 146.1v5M19 172.7h10.2M19 167.6v7.7M31.7 172.7v11.5M34.3 172.7h31.7v2.6M40.6 172.7v2.6"/>
<path d="M45.7 171.5v1.2M53.3 167.6v7.7M19 182.9h47"/>
</g>
<path d="M38.8 50.2l1.2 1.2M38.8 52.7l1.2 1.2M40 50.2l-1.2 1.2M40 52.7l-1.2 1.2M80.7 45.1l1.2 1.2M81.9 45.1l-1.2 1.2" fill="none" stroke="#000084" stroke-width=".18"/>
<path d="M130.8 40.6v2.6M142.2 88.9v2.5M55.9 116.8v2.6M142.2 133.4v2.5M45.7 168.9v2.6" fill="none" stroke="#a1a1a1" stroke-width=".18"/>
<path d="M130 39.1l1.6 4.1M131.6 39.1l-1.6 4.1M141.5 87.4l1.5 4M143 87.4l-1.5 4M55.1 115.3l1.5 4.1M56.6 115.3l-1.5 4.1M141.5 131.8l1.5 4.1M143 131.8l-1.5 4.1M45 167.4l1.5 4.1M46.5 167.4l-1.5 4.1" fill="none" stroke="#e65255" stroke-width=".46"/>
<g fill="#009600" stroke="#009600" stroke-width=".18">
<circle cx="233.7" cy="31.8" r=".46"/>
<circle cx="186.7" cy="87.6" r=".46"/>
<circle cx="179.1" cy="85.1" r=".46"/>
<circle cx="186.7" cy="148.6" r=".46"/>
<circle cx="153.7" cy="87.6" r=".46"/>
<circle cx="179.1" cy="74.9" r=".46"/>
<circle cx="219.7" cy="48.3" r=".46"/>
<circle cx="219.7" cy="41.9" r=".46"/>
<circle cx="172.7" cy="29.2" r=".46"/>
<circle cx="172.7" cy="49.5" r=".46"/>
<circle cx="179.1" cy="129.5" r=".46"/>
<circle cx="186.7" cy="132.1" r=".46"/>
<circle cx="142.2" cy="92.7" r=".46"/>
<circle cx="179.1" cy="119.4" r=".46"/>
<circle cx="151.1" cy="132.1" r=".46"/>
<circle cx="153.7" cy="132.1" r=".46"/>
<circle cx="186.7" cy="102.9" r=".46"/>
<circle cx="80" cy="29.2" r=".46"/>
<circle cx="81.3" cy="29.2" r=".46"/>
<circle cx="151.1" cy="87.6" r=".46"/>
<circle cx="153.7" cy="29.2" r=".46"/>
<circle cx="141" cy="36.8" r=".46"/>
<circle cx="168.9" cy="49.5" r=".46"/>
<circle cx="129.5" cy="29.2" r=".46"/>
<circle cx="130.8" cy="43.2" r=".46"/>
<circle cx="168.9" cy="55.9" r=".46"/>
<circle cx="161.3" cy="55.9" r=".46"/>
<circle cx="161.3" cy="62.2" r=".46"/>
<circle cx="121.9" cy="157.5" r=".46"/>
<circle cx="142.2" cy="137.2" r=".46"/>
<circle cx="121.9" cy="147.3" r=".46"/>
<circle cx="53.3" cy="182.9" r=".46"/>
<circle cx="40.6" cy="182.9" r=".46"/>
<circle cx="19" cy="172.7" r=".46"/>
<circle cx="31.7" cy="182.9" r=".46"/>
<circle cx="40.6" cy="172.7" r=".46"/>
<circle cx="53.3" cy="172.7" r=".46"/>
<circle cx="45.7" cy="172.7" r=".46"/>
<circle cx="59.7" cy="29.2" r=".46"/>
<circle cx="81.3" cy="53.3" r=".46"/>
<circle cx="43.2" cy="129.5" r=".46"/>
<circle cx="50.8" cy="120.7" r=".46"/>
<circle cx="50.8" cy="129.5" r=".46"/>
<circle cx="31.7" cy="120.7" r=".46"/>
<circle cx="63.5" cy="120.7" r=".46"/>
<circle cx="55.9" cy="120.7" r=".46"/>
</g>
<text font-size="2.8" fill="#840000" x="178" y="190.9">Title:</text>
<g font-size="2.1" fill="#840000">
<text x="178" y="184">Sheet:</text>
<text x="186.2" y="184">/Puissance/</text>
<text x="178" y="186.7">File:</text>
<text x="184.1" y="186.7">puissance.kicad_sch</text>
<text x="178" y="196.9">KiCad</text>
<text x="178" y="194.1">Size:</text>
<text x="184.7" y="194.1">A4</text>
<text x="185.7" y="196.9">E.D.A.</text>
<text x="193.3" y="196.9">8.0.9</text>
<text x="200" y="194.1">Date:</text>
<text x="263" y="194.3">Rev:</text>
<text x="263" y="196.9">Id:</text>
<text x="267.1" y="196.9">6/7</text>
</g>
<g font-size="1.8" fill="#840000">
<text x="35" y="11.9">1</text>
<text x="85" y="11.9">2</text>
<text x="135" y="11.9">3</text>
<text x="185" y="11.9">4</text>
<text x="235" y="11.9">5</text>
<text x="285" y="11.9">6</text>
<text x="10.3" y="35.9">A</text>
<text x="285.3" y="35.9">A</text>
<text x="10.3" y="85.9">B</text>
<text x="285.3" y="85.9">B</text>
<text x="10.3" y="135.9">C</text>
<text x="285.3" y="135.9">C</text>
<text x="10.3" y="185.9">D</text>
<text x="285.3" y="185.9">D</text>
<text x="35" y="199.9">1</text>
<text x="85" y="199.9">2</text>
<text x="135" y="199.9">3</text>
<text x="185" y="199.9">4</text>
<text x="235" y="199.9">5</text>
<text x="285" y="199.9">6</text>
</g>
<g font-size="1.8" fill="#006464">
<text x="254.4" y="16.8">+BATT</text>
<text x="261.9" y="16.8">PWR_FLAG</text>
<text x="68.6" y="22.5">F1</text>
<text x="139.6" y="23.9">Q1</text>
<text x="151" y="23.1">+BATT</text>
<text x="163.2" y="22.5">FB1</text>
<text x="171.2" y="23.1">VCC</text>
<text x="20.4" y="27">J1</text>
<text x="64.7" y="25">Fuse</text>
<text x="72.9" y="25">5A</text>
<text x="130.9" y="26.2">IPD50P04P413ATMA2</text>
<text x="158.9" y="25">7427928801</text>
<text x="231.1" y="28.2">+3.3V</text>
<text x="256.3" y="24.4">VCC</text>
<text x="261.9" y="24.4">PWR_FLAG</text>
<text x="52" y="34.6">+3.3V</text>
<text x="65.3" y="32.6">1</text>
<text x="65.3" y="30.1">2</text>
<text x="73" y="32.6">3</text>
<text x="73" y="30.1">4</text>
<text x="95.1" y="33.9">U1</text>
<text x="131.3" y="32.7">R1</text>
<text x="131.3" y="35">100K</text>
<text x="16" y="36.2">Cable</text>
<text x="22.5" y="36.2">XT60</text>
<text x="84.4" y="36.4">LTC2954CTS8-2#TRMPBF</text>
<text x="86.9" y="41.5">VIN</text>
<text x="103.1" y="41.5">~{INT}</text>
<text x="176.5" y="38.1">C2</text>
<text x="190.9" y="39.1">C3</text>
<text x="230.4" y="37.8">R3</text>
<text x="230.4" y="40.1">10K</text>
<text x="240.5" y="37.8">R4</text>
<text x="240.5" y="40.1">10K</text>
<text x="253.7" y="36.5">GNDPWR</text>
<text x="263.2" y="37">PWR_FLAG</text>
<text x="55.5" y="45" transform="rotate(-90 55.5 45)">A</text>
<text x="86.9" y="44">~{PB}</text>
<text x="86.9" y="46.6">ONT</text>
<text x="99.7" y="44">EN/~{EN}</text>
<text x="102.5" y="46.6">PDT</text>
<text x="136.9" y="47.7" transform="rotate(-90 136.9 47.7)">R2</text>
<text x="163.3" y="47.5">JP1</text>
<text x="255.9" y="44.6">GND</text>
<text x="261.9" y="44.7">PWR_FLAG</text>
<text x="45" y="51.7">NO_3</text>
<text x="59.2" y="51.7">NO_4</text>
<text x="86.9" y="49.1">GND</text>
<text x="102" y="49.1">~{KILL}</text>
<text x="139.2" y="50.1" transform="rotate(-90 139.2 50.1)">100K</text>
<text x="163.3" y="53.9">JP2</text>
<text x="255.2" y="49.8">+3.3V</text>
<text x="261.9" y="49.8">PWR_FLAG</text>
<text x="45" y="54.2">NO_1</text>
<text x="59.2" y="54.2">NO_2</text>
<text x="116" y="55.6">C1</text>
<text x="170.8" y="54.8">GND</text>
<text x="256.2" y="57.4">+5V</text>
<text x="261.9" y="57.4">PWR_FLAG</text>
<text x="26.5" y="63.2">GNDPWR</text>
<text x="55.5" y="60.5" transform="rotate(-90 55.5 60.5)">K</text>
<text x="56.8" y="64.4">TL1265BQSCLR</text>
<text x="77.3" y="63.2">GNDPWR</text>
<text x="109.1" y="64.5">GNDPWR</text>
<text x="163.3" y="60.2">JP3</text>
<text x="47.7" y="71.9">330R</text>
<text x="48.9" y="69.5">R24</text>
<text x="56.8" y="66.9">S1</text>
<text x="153.5" y="67">GNDPWR</text>
<text x="176.4" y="70.1">+BATT</text>
<text x="50.7" y="78.4">GNDPWR</text>
<text x="154.9" y="80.8">D3</text>
<text x="154.9" y="83.4">STPS1230SF</text>
<text x="195.1" y="86.2">J3</text>
<text x="195.1" y="88.5">B2PS-VH</text>
<text x="258.8" y="86.5">J2</text>
<text x="154.9" y="92.3">Q3</text>
<text x="154.9" y="94.8">IPD30N03S4L-09</text>
<text x="256.3" y="95.6">B2B-XH-2</text>
<text x="37.6" y="99.4">TSR_3-2433N</text>
<text x="37.6" y="96.4">PS1</text>
<text x="120.5" y="96.8">+BATT</text>
<text x="170.1" y="98.8">100nF</text>
<text x="172.2" y="101.1">C12</text>
<text x="189.6" y="101.1">100nF</text>
<text x="189.6" y="98.8">C14</text>
<text x="250.8" y="99.2">GND</text>
<text x="125.4" y="103.7">U2</text>
<text x="125.4" y="106.3">MIC4427</text>
<text x="139.7" y="102.5">R5</text>
<text x="139.7" y="105">10R</text>
<text x="147.2" y="105.1">GNDPWR</text>
<text x="30.3" y="113.3">VCC</text>
<text x="60.9" y="113.3">+3.3V</text>
<text x="116.1" y="113.9">IN_A</text>
<text x="124.1" y="111.3" transform="rotate(-90 124.1 111.3)">V+</text>
<text x="124.4" y="113.9">OUT_A</text>
<text x="176.3" y="113.9">+BATT</text>
<text x="182.8" y="110.2">GNDPWR</text>
<text x="41.5" y="115.1" transform="rotate(-90 41.5 115.1)">+VIN</text>
<text x="44" y="115.1" transform="rotate(-90 44 115.1)">GROUND</text>
<text x="46.6" y="115.1" transform="rotate(-90 46.6 115.1)">+VOUT</text>
<text x="116.1" y="119">IN_B</text>
<text x="124.2" y="119">OUT_B</text>
<text x="34.7" y="125.4">C4</text>
<text x="53.7" y="125.4">C5</text>
<text x="66.4" y="125.4">C6</text>
<text x="124.1" y="122.7" transform="rotate(-90 124.1 122.7)">GND</text>
<text x="154.9" y="125.3">D4</text>
<text x="34.7" y="127.7">100nF</text>
<text x="53.7" y="127.7">100nF</text>
<text x="139.7" y="126.6">R6</text>
<text x="139.7" y="129.1">10R</text>
<text x="154.9" y="127.8">STPS1230SF</text>
<text x="195.1" y="130.6">J4</text>
<text x="154.9" y="136.8">Q4</text>
<text x="195.1" y="132.9">B2PS-VH</text>
<text x="41.3" y="138.6">GND</text>
<text x="119.3" y="138.1">GNDPWR</text>
<text x="119.3" y="143.8">+BATT</text>
<text x="154.9" y="139.3">IPD30N03S4L-09</text>
<text x="170.1" y="142">100nF</text>
<text x="189.6" y="141.9">C15</text>
<text x="26.4" y="148.4">PS2</text>
<text x="147.2" y="149.6">GNDPWR</text>
<text x="172.2" y="144.3">C13</text>
<text x="189.6" y="144.2">100nF</text>
<text x="26.4" y="151">TSR_3-2450N</text>
<text x="118.5" y="154.4">100nF</text>
<text x="118.5" y="152.1">C10</text>
<text x="132.5" y="152.1">C11</text>
<text x="182.8" y="155.9">GNDPWR</text>
<text x="17.6" y="164.1">VCC</text>
<text x="30.1" y="167.1" transform="rotate(-90 30.1 167.1)">+VIN</text>
<text x="32.6" y="167.1" transform="rotate(-90 32.6 167.1)">GROUND</text>
<text x="35.2" y="167.1" transform="rotate(-90 35.2 167.1)">+VOUT</text>
<text x="51.7" y="164.1">+5V</text>
<text x="118" y="162.3">GNDPWR</text>
<text x="22" y="178.8">C7</text>
<text x="43.6" y="178.8">C8</text>
<text x="56.3" y="178.8">C9</text>
<text x="69.9" y="177.8">C16</text>
<text x="22" y="181.1">100nF</text>
<text x="43.6" y="181.1">100nF</text>
<text x="27.8" y="188.9">GNDPWR</text>
</g>
<g font-size="1.8" fill="#0000c2">
<text x="15.4" y="20.4">Vin:</text>
<text x="16.3" y="22.5">Min:</text>
<text x="20" y="20.4">Lipo</text>
<text x="21.3" y="22.5">6.2</text>
<text x="25.1" y="20.4">2S</text>
<text x="25.5" y="22.5">V</text>
<text x="16.6" y="24.5">Max:</text>
<text x="22" y="24.5">8.4V</text>
<text x="14.1" y="83.2">Mise</text>
<text x="19.4" y="83.2">sous</text>
<text x="25" y="83.2">tension</text>
<text x="33" y="83.2">generale</text>
<text x="234.2" y="108.3">Alimentation</text>
<text x="234.2" y="110.3">(Via</text>
<text x="234.2" y="112.4">de</text>
<text x="237.6" y="112.4">la</text>
<text x="239" y="110.3">le</text>
<text x="240.6" y="112.4">carte</text>
<text x="242" y="110.3">connecteur</text>
<text x="246.6" y="112.4">FRDM-IMX8MP)</text>
<text x="247.2" y="108.3">carte</text>
<text x="253.2" y="108.3">FRDM-IMX8MP</text>
<text x="253.6" y="110.3">DC_IN</text>
<text x="260.2" y="110.3">J1</text>
<text x="14.7" y="140.8">Alimentation</text>
<text x="20" y="142.9">3.3V</text>
<text x="25.2" y="142.9">/</text>
<text x="27.7" y="140.8">DC/DC</text>
<text x="27.7" y="142.9">3A</text>
<text x="50" y="152.2">Condensateur</text>
<text x="50" y="154.3">absorber</text>
<text x="59.5" y="154.3">les</text>
<text x="63.4" y="154.3">pics</text>
<text x="64.1" y="152.2">de</text>
<text x="68.5" y="154.3">de</text>
<text x="71.9" y="154.3">courant</text>
<text x="74.7" y="152.2">pour</text>
<text x="50" y="156.3">du</text>
<text x="53.5" y="156.3">servomoteur</text>
<text x="207.5" y="162.2">Pilotage</text>
<text x="210.7" y="164.2">moteurs</text>
<text x="216.5" y="162.2">et</text>
<text x="219.5" y="162.2">protection</text>
<text x="219.5" y="164.2">A et</text>
<text x="224.8" y="164.2">B</text>
<text x="123.2" y="185.2">Courant</text>
<text x="123.2" y="182.6">Moteur</text>
<text x="130.7" y="182.6">type</text>
<text x="131.7" y="185.2">a</text>
<text x="134.1" y="185.2">vide</text>
<text x="135.8" y="182.6">mabuchi</text>
<text x="139" y="185.2">(8.4V):</text>
<text x="145" y="182.6">280</text>
<text x="146.6" y="185.2">0.48A</text>
<text x="123.2" y="187.4">Courant</text>
<text x="123.2" y="189.5">Courant</text>
<text x="123.2" y="191.5">Courant</text>
<text x="131.7" y="187.4">de</text>
<text x="131.7" y="189.5">en</text>
<text x="131.7" y="191.5">en</text>
<text x="135.1" y="187.4">court</text>
<text x="135.1" y="189.5">forte</text>
<text x="135.1" y="191.5">charge</text>
<text x="140.8" y="189.5">charge:</text>
<text x="141.2" y="187.4">circuit:</text>
<text x="142.7" y="191.5">(sur</text>
<text x="147.7" y="191.5">voiture):</text>
<text x="149" y="189.5">Env</text>
<text x="149" y="187.4">&gt;5A</text>
<text x="153.4" y="189.5">3A</text>
<text x="156.8" y="191.5">Env</text>
<text x="161.2" y="191.5">1.5A</text>
<text x="168.8" y="191.5">2A</text>
<text x="14" y="194.9">Alimentation</text>
<text x="14" y="197">5V</text>
<text x="17.4" y="197">/</text>
<text x="19.9" y="197">3A</text>
<text x="26.9" y="194.9">DC/DC</text>
<text x="27.7" y="197">(pour</text>
<text x="34" y="197">servomoteur)</text>
</g>
<g font-size="1.8" fill="#a90000">
<text x="24.1" y="29">2</text>
<text x="61.5" y="29">2</text>
<text x="76.8" y="29">4</text>
<text x="136.5" y="29">3</text>
<text x="144.1" y="29">2</text>
<text x="24.1" y="31.5">1</text>
<text x="61.5" y="31.5">1</text>
<text x="76.8" y="31.5">3</text>
<text x="54.4" y="41.3" transform="rotate(-90 54.4 41.3)">6</text>
<text x="83.1" y="40.4">1</text>
<text x="108.5" y="40.4">5</text>
<text x="140.7" y="36.3" transform="rotate(-90 140.7 36.3)">1</text>
<text x="83.1" y="42.9">2</text>
<text x="83.1" y="45.5">3</text>
<text x="108.5" y="42.9">6</text>
<text x="108.5" y="45.5">7</text>
<text x="41.2" y="53.1">1</text>
<text x="41.2" y="50.5">3</text>
<text x="66.6" y="53.1">2</text>
<text x="66.6" y="50.5">4</text>
<text x="83.1" y="48">4</text>
<text x="108.5" y="48">8</text>
<text x="54.4" y="64.2" transform="rotate(-90 54.4 64.2)">5</text>
<text x="150.9" y="78.2" transform="rotate(-90 150.9 78.2)">3</text>
<text x="150.9" y="89.6" transform="rotate(-90 150.9 89.6)">2</text>
<text x="150.9" y="84.5" transform="rotate(-90 150.9 84.5)">2</text>
<text x="153.4" y="84.5" transform="rotate(-90 153.4 84.5)">1</text>
<text x="189.2" y="84.8">1</text>
<text x="189.2" y="87.4">2</text>
<text x="256.5" y="88.6">1</text>
<text x="144.1" y="92.5">1</text>
<text x="256.5" y="91.2">2</text>
<text x="150.9" y="97.2" transform="rotate(-90 150.9 97.2)">3</text>
<text x="122.9" y="107.4" transform="rotate(-90 122.9 107.4)">6</text>
<text x="113.6" y="112.8">2</text>
<text x="131.4" y="112.8">7</text>
<text x="40.4" y="118.8" transform="rotate(-90 40.4 118.8)">1</text>
<text x="42.9" y="118.8" transform="rotate(-90 42.9 118.8)">2</text>
<text x="45.5" y="118.8" transform="rotate(-90 45.5 118.8)">3</text>
<text x="113.6" y="117.9">4</text>
<text x="131.4" y="117.9">5</text>
<text x="122.9" y="125.2" transform="rotate(-90 122.9 125.2)">3</text>
<text x="150.9" y="122.6" transform="rotate(-90 150.9 122.6)">3</text>
<text x="150.9" y="129" transform="rotate(-90 150.9 129)">2</text>
<text x="153.4" y="129" transform="rotate(-90 153.4 129)">1</text>
<text x="189.2" y="129.3">1</text>
<text x="189.2" y="131.8">2</text>
<text x="144.1" y="136.9">1</text>
<text x="150.9" y="134.1" transform="rotate(-90 150.9 134.1)">2</text>
<text x="150.9" y="141.7" transform="rotate(-90 150.9 141.7)">3</text>
<text x="29" y="170.9" transform="rotate(-90 29 170.9)">1</text>
<text x="31.5" y="170.9" transform="rotate(-90 31.5 170.9)">2</text>
<text x="34" y="170.9" transform="rotate(-90 34 170.9)">3</text>
</g>
<g font-size="1.8" fill="#725600">
<text x="116.9" y="41.5">~{ONOFF_INT}</text>
<text x="203" y="42.8">~{ONOFF_INT}</text>
<text x="116.9" y="49.1">~{ONOFF_KILL}</text>
<text x="202" y="49.1">~{ONOFF_KILL}</text>
<text x="90.5" y="113.9">CMD_MOTOR_A</text>
<text x="90.3" y="119">CMD_MOTOR_B</text>
</g>
<g font-size="1.8" fill="#989898">
<text x="133.4" y="39.5">TP10</text>
<text x="222.3" y="38.2">TP11</text>
<text x="222.3" y="44.6">TP12</text>
<text x="144.8" y="87.7">TP6</text>
<text x="58.4" y="115.7">TP8</text>
<text x="144.8" y="132.2">TP7</text>
<text x="48.3" y="167.7">TP9</text>
</g>
</svg>
